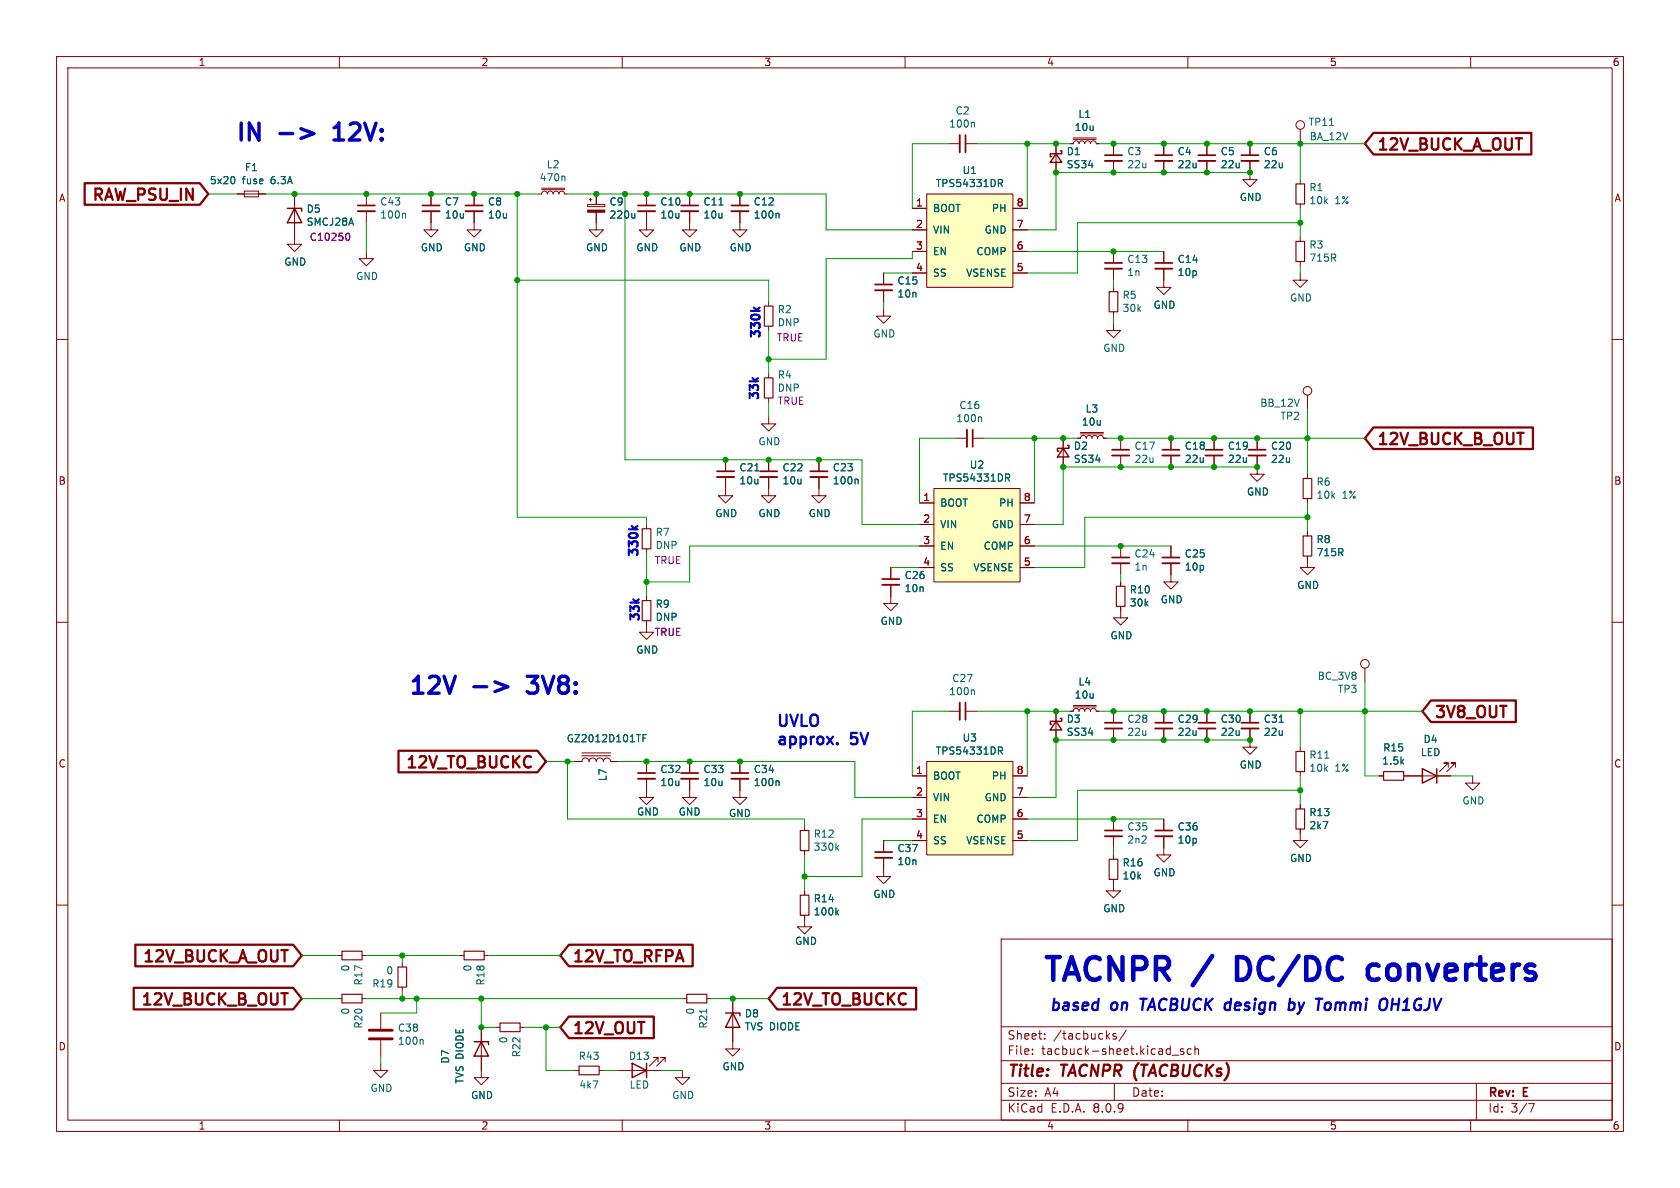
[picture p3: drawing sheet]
<svg xmlns="http://www.w3.org/2000/svg" width="297mm" height="210mm" viewBox="0 0 297 210" stroke-linecap="round" stroke-linejoin="round" font-family="sans-serif">
<g fill="none" stroke="#840000" stroke-width=".18">
<path d="M10 10h277v190h-277zM12 12h273v186h-273zM60 10v2M110 10v2M160 10v2M210 10v2M260 10v2M10 60h2M285 60h2M10 110h2M285 110h2M167.6 125.7h2.1"/>
<path d="M170.7 125.7h2M156.2 153.7v1.2h1.3l-1.3 1.3-1.3-1.3h1.3M10 160h2M177 166h108v32h-108zM285 160h2M60 198v2M110 198v2M160 198v2M177 194.5h108M177 191.5h108M177 187.5h108M177 181.5h108"/>
<path d="M182.5 186.3v.1M182.5 185.5v.1M184.7 183.6v.1M184.7 182.8v.1M197 191.5v3M197.3 182.8l-.3-.1-.3 .2 .1 .2 .5 .2v.3h-.6M199.1 182.1l-1.3 2M207.2 186.5h1.2M209.2 185.5l-.3-.1-.2 .2v.2l.5 .2v.3h-.5M210 198v2M210.6 185.5l-.4-.1-.3 .3v.4l.1 .2h.6M211.2 185.5l.3-.1 .3 .1 .1 .9"/>
<path d="M211.2 184.9v1.5M260 198v2M261 191.5v6.5M270.2 195.1h1l-.6 1.5"/>
</g>
<path d="M169.7 124.2v3.1" fill="none" stroke="#840000" stroke-width=".33"/>
<path d="M170.7 124.2v3.1" fill="none" stroke="#840000" stroke-width=".3"/>
<path d="M172.1 122l.2 .1v.7" fill="none" stroke="#006464" stroke-width=".18"/>
<path d="M163.8 134.6h15.3v16.5h-15.3z" fill="#ffffc2"/>
<path d="M161.3 137.2h2.5M163.8 134.6h15.3v16.5h-15.3zM179.1 137.2h2.5M161.3 141h2.5M161.3 144.8h2.5M161.3 148.6h2.5M179.1 141h2.5M179.1 144.8h2.5M179.1 148.6h2.5" fill="none" stroke="#840000" stroke-width=".18"/>
<path d="M176.5 132h.5l.2 .3-.1 .4h-.6M176.8 132.7l.4 .6" fill="none" stroke="#006464" stroke-width=".18"/>
<path d="M165.1 86.4h15.2v16.5h-15.2z" fill="#ffffc2"/>
<g fill="none" stroke="#840000" stroke-width=".18">
<path d="M167.6 25.4h2.1M170.7 25.4h2M196.8 25.4v2M196.8 28.4v2.1M205.7 25.4v2M205.7 28.4v2.1M213.4 25.4v2M213.4 28.4v2.1M221 28.4v3.4h1.2l-1.2 1.2-1.3-1.2h1.3M221 25.4v2M229.9 22.9v2.5M229.9 31.8v.7"/>
<path d="M229.9 36.1v.7M135.9 53.3v.8M135.9 57.7v.7M156.2 54.6v1.3h1.3l-1.3 1.3-1.3-1.3h1.3M156.2 48.3v2M156.2 51.3v2M196.8 57.2v1.2h1.3l-1.3 1.3-1.2-1.3h1.2M196.8 44.5v2M196.8 47.5v2M196.8 50.8v.8M196.8 55.1v.8M205.7 47.5v3.3h1.3l-1.3 1.3-1.2-1.3h1.2"/>
<path d="M205.7 44.5v2M229.9 48.3v1.2h1.2l-1.2 1.3-1.3-1.3h1.3M229.9 41.9v.8M229.9 46.2v.8M135.9 73.7v1.2h1.3l-1.3 1.3-1.3-1.3h1.3M168.9 77.5h2M172 77.5h2M188 77.5v5.1M190.5 77.5h.5l.2-.4 .3-.1 .4 .1 .1 .4 .2-.4 .3-.1 .4 .1 .1 .4 .2-.4 .3-.1 .4 .1 .2 .4 .1-.4 .4-.1 .3 .1 .2 .4h.5M191 76.7h4.1M191 76.5h4.1M198.1 77.5v2"/>
<path d="M207 77.5v2M214.6 77.5v2M222.2 77.5v2M231.1 69.9v2.5M128.3 84.3v3.3h1.2l-1.2 1.3-1.3-1.3h1.3M128.3 81.3v2M135.9 84.3v3.3h1.3l-1.3 1.3-1.3-1.3h1.3M135.9 81.3v2M144.8 84.3v3.3h1.2l-1.2 1.3-1.3-1.3h1.3M144.8 81.3v2M162.6 88.9h2.5M162.6 92.7h2.5"/>
<path d="M162.6 96.5h2.5M165.1 86.4h15.2v16.5h-15.2zM180.3 88.9h2.6M180.3 92.7h2.6M180.3 96.5h2.6M198.1 80.5v2.1M198.1 96.5v2.1M198.1 99.6v2M207 99.6v3.3h1.3l-1.3 1.2-1.3-1.2h1.3M207 80.5v2.1M207 96.5v2.1M214.6 80.5v2.1"/>
<path d="M222.2 80.5v3.3h1.3l-1.3 1.3-1.2-1.3h1.2M231.1 98.3v2h1.3l-1.3 1.3-1.2-1.3h1.2M231.1 83.8v.8M231.1 88.1v.8M231.1 94v.7M157.5 103.4v3.3h1.2l-1.2 1.3-1.3-1.3h1.3M157.5 100.3v2.1M162.6 100.3h2.5M180.3 100.3h2.6M198.1 107.2v2h1.3l-1.3 1.3-1.3-1.3h1.3M198.1 102.9v.7M241.3 118.1v2.6"/>
<path d="M101.6 134.6h1.3a.64 .64 0 0 1 .6-.6 .64 .64 0 0 1 .6 .6 .64 .64 0 0 1 .7-.6 .64 .64 0 0 1 .6 .6 .64 .64 0 0 1 .6-.6 .64 .64 0 0 1 .7 .6 .64 .64 0 0 1 .6-.6 .64 .64 0 0 1 .6 .6h1.3M102.9 133.6h5M102.9 133.1h5M114.3 137.7v3.3h1.3l-1.3 1.2-1.3-1.2h1.3M114.3 134.6v2.1M121.9 137.7v3.3h1.3l-1.3 1.2-1.3-1.2h1.3M121.9 134.6v2.1M130.8 137.7v3.3h1.3l-1.3 1.2-1.3-1.2h1.3M130.8 134.6v2.1M186.7 125.7v5.1M189.2 125.7h.5l.2-.3 .3-.2 .4 .2 .2 .3 .1-.3 .4-.2 .3 .2 .2 .3 .1-.3 .4-.2 .3 .2 .2 .3 .1-.3 .4-.2 .4 .2 .1 .3h.5M189.7 125h4.1"/>
<path d="M189.7 124.7h4.1M196.8 125.7v2.1M196.8 128.8v2M205.7 125.7v2.1M205.7 128.8v2M213.4 125.7v2.1M213.4 128.8v2M221 128.8v3.3h1.2l-1.2 1.3-1.3-1.3h1.3M221 125.7v2.1M229.9 132.1v.7M229.9 136.4v.8M243.8 137.2h.8"/>
<path d="M248.2 137.2h8.3M256 135.6v-.7h-.7h.7l-1.5 1.5M257.3 135.6v-.7h-.8h.8l-1.5 1.5M260.3 137.2v1.2h1.3l-1.3 1.3-1.2-1.3h1.2M142.2 146.1v.7M142.2 150.4v.7M142.2 157.5v.7M156.2 148.6v2M156.2 151.6v2.1M196.8 155.4v2.1h1.3l-1.3 1.3-1.2-1.3h1.2M196.8 144.8v2M196.8 147.8v2.1"/>
<path d="M196.8 151.1v.8M205.7 147.8v3.3h1.3l-1.3 1.3-1.2-1.3h1.2M205.7 144.8v2M229.9 146.6v2h1.2l-1.2 1.3-1.3-1.3h1.3M229.9 142.2v.8M120.6 176.5h.8M125 176.5h.7M129.5 176.5v8.9h1.3l-1.3 1.3-1.2-1.3h1.2M142.2 161.8v2h1.3l-1.3 1.3-1.2-1.3h1.2M85.1 189.2v1.3h1.3l-1.3 1.3-1.3-1.3h1.3M101.6 189.2h.8M105.9 189.2h.8"/>
<path d="M109.2 189.2h7.6M116.3 187.7v-.8h-.7h.7l-1.5 1.6M117.6 187.7v-.8h-.8h.8l-1.5 1.6M120.6 189.2v1.3h1.3l-1.3 1.3-1.2-1.3h1.2"/>
<circle cx="229.9" cy="22.1" r=".76"/>
<circle cx="231.1" cy="69.1" r=".76"/>
<circle cx="241.3" cy="117.3" r=".76"/>
</g>
<g fill="none" stroke="#006464" stroke-width=".18">
<path d="M172.1 21.6l.2 .2v.7M235 22.2h.8M173.4 73.7l.1 .2v.6M133.4 83.2h.8M151.5 84.7l.2 .2v.6M177.8 83.8h.5l.2 .2-.1 .4-.6 .1M178.1 84.5l.4 .6M113.7 130.5h.4M114.3 129.9h-.6v1.2M137.6 138l.1 .2v.7M226.1 127.7h.8M234.2 134h.7"/>
<path d="M147.9 149.8l.4 .5M148.3 149.5l-.5 .4M124.9 178.4v.7M147.9 161.3l.4 .4M148.3 160.9l-.5 .5"/>
</g>
<g fill="none" stroke="#840000" stroke-width=".33">
<path d="M169.7 23.9v3M195.3 28.4h3.1M204.2 28.4h3.1M211.8 28.4h3.1M219.5 28.4h3M154.7 51.3h3M195.3 47.5h3.1M204.2 47.5h3.1M170.9 75.9v3.1M126.7 84.3h3.1M134.4 84.3h3M143.3 84.3h3"/>
<path d="M196.6 80.5h3M196.6 99.6h3M205.5 80.5h3M205.5 99.6h3M213.1 80.5h3.1M220.7 80.5h3.1M156 103.4h3M112.8 137.7h3M120.4 137.7h3M129.3 137.7h3M195.3 128.8h3.1M204.2 128.8h3.1"/>
<path d="M211.8 128.8h3.1M219.5 128.8h3M154.7 151.6h3M195.3 147.8h3.1M204.2 147.8h3.1"/>
</g>
<g fill="none" stroke="#840000" stroke-width=".3">
<path d="M170.7 23.9v3M195.3 27.4h3.1M204.2 27.4h3.1M211.8 27.4h3.1M219.5 27.4h3M154.7 50.3h3M195.3 46.5h3.1M204.2 46.5h3.1M172 75.9v3.1M196.6 79.5h3M205.5 79.5h3M213.1 79.5h3.1"/>
<path d="M220.7 79.5h3.1M126.7 83.3h3.1M134.4 83.3h3M143.3 83.3h3M196.6 98.6h3M205.5 98.6h3M156 102.4h3M112.8 136.7h3M120.4 136.7h3M129.3 136.7h3M195.3 127.8h3.1M204.2 127.8h3.1"/>
<path d="M211.8 127.8h3.1M219.5 127.8h3M154.7 150.6h3M195.3 146.8h3.1M204.2 146.8h3.1"/>
</g>
<g fill="none" stroke="#840000" stroke-width=".2">
<path d="M229.1 32.5h1.5v3.6h-1.5zM135.1 54.1h1.6v3.6h-1.6zM196.1 51.6h1.5v3.5h-1.5zM229.1 42.7h1.5v3.5h-1.5zM230.4 84.6h1.5v3.5h-1.5zM230.4 94.7h1.5v3.6h-1.5zM197.4 103.6h1.5v3.6h-1.5zM229.1 132.8h1.5v3.6h-1.5zM244.6 136.4h3.6v1.5h-3.6zM141.5 158.2h1.5v3.6h-1.5zM141.5 146.8h1.5v3.6h-1.5zM196.1 151.9h1.5v3.5h-1.5z"/>
<path d="M229.1 143h1.5v3.6h-1.5zM121.4 175.8h3.6v1.5h-3.6zM102.4 188.5h3.5v1.5h-3.5z"/>
</g>
<path d="M188 79.2l1 1.6h-2.1zM188.7 78.7h.3v.5h-2.1v.6h.3M186.7 127.5l1 1.5h-2zM187.5 127h.2v.5h-2v.5h.2M251.5 135.9l2.5 1.3-2.5 1.2zM254 135.9v2.5M128.3 179.1h2.5v.5M129.5 179.1l1.3 2.5h-2.5zM111.8 188l2.5 1.2-2.5 1.3zM114.3 188v2.5" fill="none" stroke="#840000" stroke-width=".25"/>
<path d="M163.8 34.3h15.3v16.5h-15.3z" fill="#ffffc2"/>
<g fill="none" stroke="#840000" stroke-width=".18">
<path d="M41.9 34.3h5.1M43.2 33.8h2.5v1h-2.5zM52.1 34.3v8.9h1.2l-1.2 1.3-1.3-1.3h1.3M64.8 34.3v2M64.8 37.3v2.1M76.2 37.3v3.3h1.3l-1.3 1.3-1.3-1.3h1.3M76.2 34.3v2M83.8 37.3v3.3h1.3l-1.3 1.3-1.3-1.3h1.3M83.8 34.3v2M95.2 34.3h.6l.1-.4 .4-.1 .3 .1 .2 .4 .1-.4 .4-.1 .3 .1 .2 .4 .1-.4 .4-.1 .4 .1 .1 .4 .2-.4 .3-.1 .4 .1 .1 .4h.5M95.8 33.5h4M95.8 33.3h4"/>
<path d="M103.9 36.1h3v.4h-3zM104.1 35.3h.5M104.4 35.1v.5M105.4 37.5v3.1h1.3l-1.3 1.3-1.3-1.3h1.3M105.4 34.3v1.8M114.3 37.3v3.3h1.3l-1.3 1.3-1.3-1.3h1.3M114.3 34.3v2M121.9 37.3v3.3h1.3l-1.3 1.3-1.3-1.3h1.3M121.9 34.3v2M130.8 37.3v3.3h1.3l-1.3 1.3-1.3-1.3h1.3M130.8 34.3v2M161.3 36.8h2.5"/>
<path d="M163.8 34.3h15.3v16.5h-15.3zM179.1 36.8h2.5M186.7 25.4v5.1M189.2 25.4h.5l.2-.4 .3-.1 .4 .1 .2 .4 .1-.4 .4-.1 .3 .1 .2 .4 .1-.4 .4-.1 .3 .1 .2 .4 .1-.4 .4-.1 .4 .1 .1 .4h.5M189.7 24.6h4.1M189.7 24.4h4.1M205.7 25.4v2M205.7 28.4v2.1M213.4 25.4v2M213.4 28.4v2.1M221 25.4v2M221 28.4v2.1"/>
<path d="M64.8 44.5v1.2h1.2l-1.2 1.3-1.3-1.3h1.3M156.2 48.3v2M156.2 51.3v2M161.3 40.6h2.5M161.3 44.5h2.5M161.3 48.3h2.5M179.1 40.6h2.5M179.1 44.5h2.5M179.1 48.3h2.5M205.7 44.5v2M205.7 47.5v2M135.9 66v.8"/>
<path d="M135.9 70.4v.7M188 77.5v1.7M190.5 77.5h.5M195.1 77.5h.5M207 77.5v2M214.6 77.5v2M222.2 77.5v2M114.3 92.7v.8M114.3 97v.8M128.3 81.3v2M128.3 84.3v2.1M135.9 81.3v2"/>
<path d="M135.9 84.3v2.1M144.8 81.3v2M144.8 84.3v2.1M162.6 88.9h2.5M162.6 92.7h2.5M162.6 96.5h2.5M180.3 88.9h2.6M180.3 92.7h2.6M180.3 96.5h2.6M188 80.8v1.8M207 80.5v2.1M207 96.5v2.1"/>
<path d="M207 99.6v2M214.6 80.5v2.1M222.2 80.5v2.1M231.1 94v.7M231.1 98.3v.8M114.3 110.5v1.3h1.3l-1.3 1.2-1.3-1.2h1.3M114.3 105.4v.8M157.5 100.3v2.1M157.5 103.4v2M162.6 100.3h2.5M180.3 100.3h2.6M198.1 102.9v.7"/>
<path d="M198.1 107.2v.8M101.6 134.6h1.3M107.9 134.6h1.3M114.3 134.6v2.1M114.3 137.7v2M121.9 134.6v2.1M121.9 137.7v2M130.8 134.6v2.1M130.8 137.7v2M161.3 137.2h2.5M179.1 137.2h2.5M186.7 125.7v1.8"/>
<path d="M186.7 129v1.8M189.2 125.7h.5M193.8 125.7h.5M205.7 125.7v2.1M205.7 128.8v2M213.4 125.7v2.1M213.4 128.8v2M221 125.7v2.1M221 128.8v2M243.8 137.2h.8M248.2 137.2h3.3M254 137.2h2.5"/>
<path d="M142.2 157.5v.7M156.2 148.6v2M156.2 151.6v2.1M161.3 141h2.5M161.3 144.8h2.5M161.3 148.6h2.5M179.1 141h2.5M179.1 144.8h2.5M179.1 148.6h2.5M196.8 151.1v.8M196.8 155.4v.8M205.7 144.8v2"/>
<path d="M205.7 147.8v2.1M229.9 142.2v.8M229.9 146.6v.7M59.7 176.5h.8M59.7 168.9h.8M64 176.5h.8M64 168.9h.8M67.3 179.1v2.8M71.1 170.2v.7M71.1 174.5v.8M81.3 168.9h.7M85.6 168.9h.8"/>
<path d="M129.5 176.5v2.6M142.2 161.8v.8M67.3 188v1.2h1.3l-1.3 1.3-1.3-1.3h1.3M67.3 183.9v2.8M85.1 181.6v7.6M87.6 181.6h.8M91.9 181.6h.8M129.5 181.6v2.6"/>
</g>
<g fill="none" stroke="#006464" stroke-width=".18">
<path d="M41.3 31.3l.2 .4-.2 .7M71.5 37.7l.2 .2v.7M99.7 31.1l.2 .2v.7M112.2 37.7v.9M112.2 38.4l-.1 .2M127.1 36.2h.7M137.6 37.7l.1 .2v.7M176.5 31.7h.5l.2 .3-.1 .3-.6 .1M176.8 32.4l.4 .6M133.4 83.2h.8M151.5 84.7l.2 .2v.6M177.8 83.8h.5l.2 .2-.1 .4-.6 .1"/>
<path d="M178.1 84.5l.4 .6M113.7 130.5h.4M114.3 129.9h-.6v1.2M137.6 138l.1 .2v.7M176.5 132h.5l.2 .3-.1 .4h-.6M176.8 132.7l.4 .6M226.1 127.7h.8M147.9 161.3l.4 .4M148.3 160.9l-.5 .5M74.6 183.8l.2 .1v.7"/>
</g>
<path d="M50.8 36.8h2.5v.5M52.1 36.8l1.2 2.6h-2.5zM186.7 27.2l1 1.5h-2zM187.5 26.7h.2v.5h-2v.5h.2M83.8 184.2h2.6v.5M85.1 184.2l1.3 2.5h-2.6z" fill="none" stroke="#840000" stroke-width=".25"/>
<path d="M63.2 37.3h3.1M74.7 37.3h3M82.3 37.3h3M112.8 37.3h3M120.4 37.3h3M129.3 37.3h3" fill="none" stroke="#840000" stroke-width=".33"/>
<path d="M63.2 36.3h3.1M74.7 36.3h3M82.3 36.3h3M112.8 36.3h3M120.4 36.3h3M129.3 36.3h3" fill="none" stroke="#840000" stroke-width=".3"/>
<path d="M135.1 66.8h1.6v3.6h-1.6zM113.5 93.5h1.6v3.5h-1.6zM113.5 106.2h1.6v3.5h-1.6zM60.5 175.8h3.5v1.5h-3.5zM60.5 168.1h3.5v1.6h-3.5zM70.4 170.9h1.5v3.6h-1.5zM82 168.1h3.6v1.6h-3.6zM88.4 180.8h3.5v1.6h-3.5z" fill="none" stroke="#840000" stroke-width=".2"/>
<path d="M103.9 37.1h3v.4h-3z" fill="#840000" stroke="#840000" stroke-width=".18"/>
<path d="M61.3 41.3l.1-.1a.68 .68 0 0 1 .5 .7 .68 .68 0 0 1-.5 .6l-.1-.1" fill="none" stroke="#840084" stroke-width=".18"/>
<path d="M65.3 183.6h4M65.3 182.1h4" fill="none" stroke="#840000" stroke-width=".51"/>
<path d="M15 32.4h20.3l1.5 1.9-1.5 1.9h-20.3zM242.8 23.5h27.9v3.8h-27.9l-1.5-1.9zM242.8 75.6h28.2v3.8h-28.2l-1.5-1.9zM70.4 132.7h24.6l1.5 1.9-1.5 1.9h-24.6zM253 123.8h15v3.8h-15l-1.5-1.9zM23.6 174.6h28.2l1.5 1.9-1.5 1.9h-28.2zM23.9 167h27.9l1.5 1.9-1.5 1.9h-27.9zM100.6 167h21.9v3.8h-21.9l-1.5-1.9zM100.6 179.7h15v3.8h-15l-1.5-1.9zM137.4 174.6h24.6v3.8h-24.6l-1.5-1.9z" fill="none" stroke="#840000" stroke-width=".4"/>
<path d="M133.3 54.4l.6 .6M134.3 54.4l-.6 .4M111.7 93l.6 .6M112.7 93l-.6 .4" fill="none" stroke="#0000c2" stroke-width=".38"/>
<path d="M219.7 169.2h-1v4h1M243.7 170.7l-.4-.2h-.7l-.6 .4-.2 .4v1.1l.4 .6 .4 .2h.7l.4-.2" fill="none" stroke="#0000c2" stroke-width=".8"/>
<path d="M148 131.4l.1 .1-.1 .1M201.6 176.5h1.1M202.2 176.5l-.3 2.1M228.2 177.2h.4l.2 .2v.8a.67 .67 0 0 1-.8 .4M229.6 179.1l-.2 .1M234.7 177.2l.4 .1 .2 .3-.1 .6-.4 .4M246.1 177.5h1.1M247.4 176.5l-.3 2.1" fill="none" stroke="#0000c2" stroke-width=".4"/>
<path d="M49.5 23.6h2.3M53.2 22.8l2.3 .8-2.3 .9M83.8 121.4h2.3M87.5 120.5l2.3 .9-2.3 .9" fill="none" stroke="#0000c2" stroke-width=".6"/>
<g fill="none" stroke="#009600" stroke-width=".18">
<path d="M36.8 34.3h5.1M47 34.3h48.2M64.8 39.4v5.1M91.4 34.3v57.1h22.9v1.3M100.3 34.3h45.7v6.3h15.3M110.5 34.3v47h41.9v11.4h10.2M167.6 25.4h-6.3v11.4M172.7 25.4h16.5M181.6 25.4v11.4M194.3 25.4h47M221 30.5h-34.3v10.1h-5.1M229.9 25.4v6.4"/>
<path d="M229.9 36.8v5.1M229.9 39.4h-39.4v8.9h-8.9M91.4 49.5h44.5v3.8M135.9 58.4v7.6M156.2 53.3v1.3M156.2 48.3h5.1M161.3 44.5v1.2h-15.3v17.8h-10.1M181.6 44.5h24.1M196.8 49.5v1.3M196.8 55.9v1.3M229.9 47v1.3M135.9 71.1v2.6"/>
<path d="M168.9 77.5h-6.3v11.4M174 77.5h16.5M182.9 77.5v11.4M195.6 77.5h45.7M231.1 72.4v11.4M114.3 97.8v7.6M162.6 96.5h-40.7v6.4h-7.6M182.9 96.5h24.1M222.2 82.6h-34.2v10.1h-5.1M231.1 91.4h-39.3v8.9h-8.9M231.1 88.9v5.1M157.5 100.3h5.1"/>
<path d="M198.1 101.6v1.3M96.5 134.6h5.1M100.3 134.6v10.2h41.9v1.3M109.2 134.6h41.9v6.4h10.2M167.6 125.7h-6.3v11.5M172.7 125.7h16.5M181.6 125.7v11.5M194.3 125.7h57.2M221 130.8h-34.3v10.2h-5.1M229.9 139.7h-39.4v8.9h-8.9M229.9 125.7v6.4M229.9 137.2v5"/>
<path d="M241.3 120.7v16.5h2.5M256.5 137.2h3.8M142.2 151.1v6.4M156.2 148.6h5.1M161.3 144.8h-8.9v10.1h-10.2M181.6 144.8h24.1M196.8 149.9v1.2M53.3 168.9h6.4M53.3 176.5h6.4M64.8 168.9h16.5M64.8 176.5h55.8M71.1 168.9v1.3"/>
<path d="M71.1 175.3v1.2M73.7 176.5v2.6h-6.4M85.1 176.5v5.1h2.5M86.4 168.9h12.7M125.7 176.5h10.2M67.3 186.7v1.3M92.7 181.6h6.4M96.5 181.6v7.6h5.1M106.7 189.2h2.5M116.8 189.2h3.8"/>
</g>
<g fill="#009600" stroke="#009600" stroke-width=".18">
<circle cx="110.5" cy="34.3" r=".46"/>
<circle cx="52.1" cy="34.3" r=".46"/>
<circle cx="91.4" cy="49.5" r=".46"/>
<circle cx="76.2" cy="34.3" r=".46"/>
<circle cx="64.8" cy="34.3" r=".46"/>
<circle cx="83.8" cy="34.3" r=".46"/>
<circle cx="91.4" cy="34.3" r=".46"/>
<circle cx="105.4" cy="34.3" r=".46"/>
<circle cx="205.7" cy="125.7" r=".46"/>
<circle cx="196.8" cy="130.8" r=".46"/>
<circle cx="205.7" cy="130.8" r=".46"/>
<circle cx="196.8" cy="144.8" r=".46"/>
<circle cx="121.9" cy="134.6" r=".46"/>
<circle cx="130.8" cy="134.6" r=".46"/>
<circle cx="114.3" cy="34.3" r=".46"/>
<circle cx="121.9" cy="34.3" r=".46"/>
<circle cx="135.9" cy="63.5" r=".46"/>
<circle cx="144.8" cy="81.3" r=".46"/>
<circle cx="114.3" cy="102.9" r=".46"/>
<circle cx="71.1" cy="168.9" r=".46"/>
<circle cx="71.1" cy="176.5" r=".46"/>
<circle cx="100.3" cy="134.6" r=".46"/>
<circle cx="73.7" cy="176.5" r=".46"/>
<circle cx="114.3" cy="134.6" r=".46"/>
<circle cx="129.5" cy="176.5" r=".46"/>
<circle cx="96.5" cy="181.6" r=".46"/>
<circle cx="142.2" cy="154.9" r=".46"/>
<circle cx="85.1" cy="176.5" r=".46"/>
<circle cx="85.1" cy="181.6" r=".46"/>
<circle cx="186.7" cy="30.5" r=".46"/>
<circle cx="196.8" cy="30.5" r=".46"/>
<circle cx="196.8" cy="25.4" r=".46"/>
<circle cx="205.7" cy="30.5" r=".46"/>
<circle cx="205.7" cy="25.4" r=".46"/>
<circle cx="229.9" cy="39.4" r=".46"/>
<circle cx="198.1" cy="82.6" r=".46"/>
<circle cx="198.1" cy="77.5" r=".46"/>
<circle cx="188" cy="77.5" r=".46"/>
<circle cx="181.6" cy="125.7" r=".46"/>
<circle cx="186.7" cy="130.8" r=".46"/>
<circle cx="186.7" cy="125.7" r=".46"/>
<circle cx="196.8" cy="125.7" r=".46"/>
<circle cx="188" cy="82.6" r=".46"/>
<circle cx="198.1" cy="96.5" r=".46"/>
<circle cx="231.1" cy="77.5" r=".46"/>
<circle cx="222.2" cy="77.5" r=".46"/>
<circle cx="231.1" cy="91.4" r=".46"/>
<circle cx="214.6" cy="77.5" r=".46"/>
<circle cx="214.6" cy="82.6" r=".46"/>
<circle cx="222.2" cy="82.6" r=".46"/>
<circle cx="221" cy="25.4" r=".46"/>
<circle cx="221" cy="30.5" r=".46"/>
<circle cx="229.9" cy="25.4" r=".46"/>
<circle cx="213.4" cy="30.5" r=".46"/>
<circle cx="213.4" cy="25.4" r=".46"/>
<circle cx="207" cy="77.5" r=".46"/>
<circle cx="207" cy="82.6" r=".46"/>
<circle cx="196.8" cy="44.5" r=".46"/>
<circle cx="186.7" cy="25.4" r=".46"/>
<circle cx="181.6" cy="25.4" r=".46"/>
<circle cx="130.8" cy="34.3" r=".46"/>
<circle cx="182.9" cy="77.5" r=".46"/>
<circle cx="135.9" cy="81.3" r=".46"/>
<circle cx="128.3" cy="81.3" r=".46"/>
<circle cx="221" cy="125.7" r=".46"/>
<circle cx="229.9" cy="125.7" r=".46"/>
<circle cx="221" cy="130.8" r=".46"/>
<circle cx="229.9" cy="139.7" r=".46"/>
<circle cx="241.3" cy="125.7" r=".46"/>
<circle cx="213.4" cy="130.8" r=".46"/>
<circle cx="213.4" cy="125.7" r=".46"/>
</g>
<g font-size="5.6" fill="#0000c2">
<text x="184.1" y="173.7">TACNPR</text>
<text x="211.6" y="173.7">/</text>
<text x="220.4" y="173.7">DC/DC</text>
<text x="245.3" y="173.7">converters</text>
</g>
<g font-size="4.2" fill="#0000c2">
<text x="41.1" y="25.2">IN</text>
<text x="60.1" y="25.2">12V:</text>
<text x="71.7" y="122.9">12V</text>
<text x="94.4" y="122.9">3V8:</text>
</g>
<g font-size="2.8" fill="#840000">
<text x="243.3" y="27.1">12V_BUCK_A_OUT</text>
<text x="15.9" y="36">RAW_PSU_IN</text>
<text x="243.3" y="79.2">12V_BUCK_B_OUT</text>
<text x="253.5" y="127.5">3V8_OUT</text>
<text x="71.4" y="136.4">12V_TO_BUCKC</text>
<text x="24.8" y="170.7">12V_BUCK_A_OUT</text>
<text x="101.1" y="170.7">12V_TO_RFPA</text>
<text x="24.5" y="178.3">12V_BUCK_B_OUT</text>
<text x="137.9" y="178.3">12V_TO_BUCKC</text>
<text x="101.1" y="183.4">12V_OUT</text>
<text x="178" y="190.9">Title:</text>
<text x="187.7" y="190.9">TACNPR (TACBUCKs)</text>
</g>
<g font-size="2.8" fill="#0000c2">
<text x="137.2" y="128.6">UVLO</text>
<text x="137.2" y="131.8">approx.</text>
<text x="150.6" y="131.8">5V</text>
<text x="185.4" y="178.8">based</text>
<text x="196.5" y="178.8">on</text>
<text x="202.5" y="178.8">TACBUCK design</text>
<text x="230.3" y="178.8">by</text>
<text x="236" y="178.8">Tommi</text>
<text x="247.9" y="178.8">OH1GJV</text>
</g>
<g font-size="2.1" fill="#0000c2">
<text x="134.9" y="60.1" transform="rotate(-90 134.9 60.1)">330k</text>
<text x="134.7" y="71" transform="rotate(-90 134.7 71)">33k</text>
<text x="113.4" y="98.8" transform="rotate(-90 113.4 98.8)">330k</text>
</g>
<g font-size="2.1" fill="#840000">
<text x="113.6" y="110.2" transform="rotate(-90 113.6 110.2)">33k</text>
<text x="178" y="184">Sheet:</text>
<text x="186.2" y="184">/tacbucks/</text>
<text x="178" y="186.7">File:</text>
<text x="184.1" y="186.7">tacbuck-sheet.kicad_sch</text>
<text x="178" y="196.9">KiCad</text>
<text x="178" y="194.1">Size:</text>
<text x="184.7" y="194.1">A4</text>
<text x="185.7" y="196.9">E.D.A.</text>
<text x="193.3" y="196.9">8.0.9</text>
<text x="200" y="194.1">Date:</text>
<text x="263" y="194.3">Rev:</text>
<text x="263" y="196.9">Id:</text>
<text x="267.1" y="196.9">3/7</text>
<text x="269.4" y="194.3">E</text>
</g>
<g font-size="1.8" fill="#840000">
<text x="35" y="11.9">1</text>
<text x="85" y="11.9">2</text>
<text x="135" y="11.9">3</text>
<text x="185" y="11.9">4</text>
<text x="235" y="11.9">5</text>
<text x="285" y="11.9">6</text>
<text x="10.3" y="35.9">A</text>
<text x="285.3" y="35.9">A</text>
<text x="10.3" y="85.9">B</text>
<text x="285.3" y="85.9">B</text>
<text x="10.3" y="135.9">C</text>
<text x="285.3" y="135.9">C</text>
<text x="10.3" y="185.9">D</text>
<text x="285.3" y="185.9">D</text>
<text x="35" y="199.9">1</text>
<text x="85" y="199.9">2</text>
<text x="135" y="199.9">3</text>
<text x="185" y="199.9">4</text>
<text x="235" y="199.9">5</text>
<text x="285" y="199.9">6</text>
</g>
<g font-size="1.8" fill="#006464">
<text x="167.7" y="22.8">100n</text>
<text x="168.8" y="20.4">C2</text>
<text x="189.9" y="23.4">10u</text>
<text x="190.5" y="21.1">L1</text>
<text x="231.3" y="22.5">TP11</text>
<text x="96.6" y="29.9">L2</text>
<text x="188.5" y="27.6">D1</text>
<text x="188.5" y="29.9">SS34</text>
<text x="199.2" y="27.6">C3</text>
<text x="199.2" y="29.9">22u</text>
<text x="208.1" y="27.6">C4</text>
<text x="208.1" y="29.9">22u</text>
<text x="215.7" y="27.6">C5</text>
<text x="215.7" y="29.9">22u</text>
<text x="223.3" y="27.6">C6</text>
<text x="223.3" y="29.9">22u</text>
<text x="231.4" y="25">BA_12V</text>
<text x="37" y="32.8">5x20</text>
<text x="42.8" y="32.8">fuse</text>
<text x="43.2" y="30.5">F1</text>
<text x="48" y="32.8">6.3A</text>
<text x="95.3" y="32.3">470n</text>
<text x="165.3" y="33.3">TPS54331DR</text>
<text x="170.1" y="31">U1</text>
<text x="219.1" y="35.7">GND</text>
<text x="231.4" y="34">R1</text>
<text x="54.1" y="37.8">D5</text>
<text x="54.1" y="40.1">SMCJ28A</text>
<text x="67.1" y="38.8">100n</text>
<text x="67.1" y="36.5">C43</text>
<text x="78.5" y="36.5">C7</text>
<text x="78.5" y="38.8">10u</text>
<text x="86.2" y="36.5">C8</text>
<text x="86.2" y="38.8">10u</text>
<text x="107.7" y="36.5">C9</text>
<text x="107.7" y="38.8">220u</text>
<text x="116.6" y="36.5">C10</text>
<text x="116.6" y="38.8">10u</text>
<text x="124.3" y="36.5">C11</text>
<text x="124.3" y="38.8">10u</text>
<text x="133.2" y="38.8">100n</text>
<text x="133.2" y="36.5">C12</text>
<text x="164.8" y="37.7">BOOT</text>
<text x="164.8" y="41.5">VIN</text>
<text x="174" y="41.5">GND</text>
<text x="175.3" y="37.7">PH</text>
<text x="231.4" y="36.3">10k</text>
<text x="236" y="36.3">1%</text>
<text x="50.2" y="47.2">GND</text>
<text x="74.3" y="44.6">GND</text>
<text x="81.9" y="44.6">GND</text>
<text x="103.5" y="44.6">GND</text>
<text x="112.4" y="44.6">GND</text>
<text x="120" y="44.6">GND</text>
<text x="128.9" y="44.6">GND</text>
<text x="164.8" y="45.3">EN</text>
<text x="172.5" y="45.3">COMP</text>
<text x="199.2" y="46.7">C13</text>
<text x="208.1" y="46.7">C14</text>
<text x="231.4" y="44.1">R3</text>
<text x="231.4" y="46.5">715R</text>
<text x="62.9" y="49.7">GND</text>
<text x="158.6" y="50.5">C15</text>
<text x="158.6" y="52.8">10n</text>
<text x="164.8" y="49.1">SS</text>
<text x="170.7" y="49.1">VSENSE</text>
<text x="198.4" y="53">R5</text>
<text x="199.2" y="49">1n</text>
<text x="208.1" y="49">10p</text>
<text x="228" y="53.5">GND</text>
<text x="137.4" y="55.6">R2</text>
<text x="137.4" y="57.9">DNP</text>
<text x="154.3" y="59.9">GND</text>
<text x="198.4" y="55.3">30k</text>
<text x="203.8" y="54.8">GND</text>
<text x="194.9" y="62.4">GND</text>
<text x="137.4" y="67.1">R4</text>
<text x="137.4" y="69.4">DNP</text>
<text x="169" y="74.8">100n</text>
<text x="169.5" y="72.5">C16</text>
<text x="191.2" y="75.4">10u</text>
<text x="191.8" y="73.1">L3</text>
<text x="222.7" y="72.1">BB_12V</text>
<text x="226.3" y="74.4">TP2</text>
<text x="130.6" y="83.5">C21</text>
<text x="134" y="78.9">GND</text>
<text x="138.2" y="83.5">C22</text>
<text x="147.1" y="83.5">C23</text>
<text x="171.3" y="83">U2</text>
<text x="189.7" y="79.7">D2</text>
<text x="189.7" y="82">SS34</text>
<text x="200.5" y="79.7">C17</text>
<text x="200.5" y="82">22u</text>
<text x="209.4" y="79.7">C18</text>
<text x="209.4" y="82">22u</text>
<text x="217" y="79.7">C19</text>
<text x="217" y="82">22u</text>
<text x="224.6" y="79.7">C20</text>
<text x="224.6" y="82">22u</text>
<text x="130.6" y="85.8">10u</text>
<text x="138.2" y="85.8">10u</text>
<text x="147.1" y="85.8">100n</text>
<text x="166.1" y="89.8">BOOT</text>
<text x="166.6" y="85.3">TPS54331DR</text>
<text x="176.5" y="89.8">PH</text>
<text x="220.3" y="87.8">GND</text>
<text x="232.6" y="86.1">R6</text>
<text x="232.6" y="88.4">10k</text>
<text x="237.3" y="88.4">1%</text>
<text x="115.8" y="94.9">R7</text>
<text x="126.4" y="91.6">GND</text>
<text x="134" y="91.6">GND</text>
<text x="142.9" y="91.6">GND</text>
<text x="166.1" y="93.6">VIN</text>
<text x="175.3" y="93.6">GND</text>
<text x="115.8" y="97.3">DNP</text>
<text x="166.1" y="97.4">EN</text>
<text x="166.1" y="101.2">SS</text>
<text x="172" y="101.2">VSENSE</text>
<text x="173.8" y="97.4">COMP</text>
<text x="200.5" y="101.1">1n</text>
<text x="200.5" y="98.8">C24</text>
<text x="209.4" y="98.8">C25</text>
<text x="209.4" y="101.1">10p</text>
<text x="232.6" y="96.2">R8</text>
<text x="232.6" y="98.5">715R</text>
<text x="115.8" y="107.6">R9</text>
<text x="159.8" y="102.6">C26</text>
<text x="159.8" y="104.9">10n</text>
<text x="199.6" y="107.4">30k</text>
<text x="199.6" y="105.1">R10</text>
<text x="205.1" y="106.9">GND</text>
<text x="229.2" y="104.3">GND</text>
<text x="115.8" y="110">DNP</text>
<text x="155.6" y="110.7">GND</text>
<text x="196.2" y="113.2">GND</text>
<text x="112.4" y="115.7">GND</text>
<text x="167.7" y="123.1">100n</text>
<text x="168.2" y="120.8">C27</text>
<text x="189.9" y="123.7">10u</text>
<text x="190.5" y="121.4">L4</text>
<text x="232.9" y="120.4">BC_3V8</text>
<text x="236.4" y="122.7">TP3</text>
<text x="100.1" y="131.4">GZ2012D101TF</text>
<text x="170.1" y="131.3">U3</text>
<text x="188.5" y="128">D3</text>
<text x="188.5" y="130.3">SS34</text>
<text x="199.2" y="128">C28</text>
<text x="199.2" y="130.3">22u</text>
<text x="208.1" y="128">C29</text>
<text x="208.1" y="130.3">22u</text>
<text x="215.7" y="128">C30</text>
<text x="215.7" y="130.3">22u</text>
<text x="223.3" y="128">C31</text>
<text x="223.3" y="130.3">22u</text>
<text x="251.6" y="131.5">D4</text>
<text x="116.6" y="136.9">C32</text>
<text x="124.3" y="136.9">C33</text>
<text x="133.2" y="136.9">C34</text>
<text x="165.3" y="133.6">TPS54331DR</text>
<text x="219.1" y="136.1">GND</text>
<text x="231.4" y="134.3">R11</text>
<text x="231.4" y="136.6">10k</text>
<text x="236" y="136.6">1%</text>
<text x="244.3" y="135.4">1.5k</text>
<text x="244.4" y="133">R15</text>
<text x="251.1" y="133.9">LED</text>
<text x="107.4" y="138.2" transform="rotate(-90 107.4 138.2)">L7</text>
<text x="116.6" y="139.2">10u</text>
<text x="124.3" y="139.2">10u</text>
<text x="133.2" y="139.2">100n</text>
<text x="164.8" y="138">BOOT</text>
<text x="164.8" y="141.8">VIN</text>
<text x="174" y="141.8">GND</text>
<text x="175.3" y="138">PH</text>
<text x="258.4" y="142.4">GND</text>
<text x="112.5" y="144.4">GND</text>
<text x="119.9" y="144.4">GND</text>
<text x="128.8" y="144.6">GND</text>
<text x="143.7" y="148.3">R12</text>
<text x="164.8" y="145.6">EN</text>
<text x="164.8" y="149.5">SS</text>
<text x="170.7" y="149.5">VSENSE</text>
<text x="172.5" y="145.6">COMP</text>
<text x="199.2" y="147">C35</text>
<text x="199.2" y="149.3">2n2</text>
<text x="208.1" y="147">C36</text>
<text x="208.1" y="149.3">10p</text>
<text x="231.4" y="146.8">2k7</text>
<text x="231.4" y="144.5">R13</text>
<text x="143.7" y="150.6">330k</text>
<text x="158.6" y="150.8">C37</text>
<text x="158.6" y="153.1">10n</text>
<text x="198.4" y="155.7">10k</text>
<text x="198.4" y="153.4">R16</text>
<text x="203.8" y="155.1">GND</text>
<text x="228" y="152.6">GND</text>
<text x="143.7" y="159.7">R14</text>
<text x="154.3" y="158.9">GND</text>
<text x="194.9" y="161.5">GND</text>
<text x="140.5" y="167.2">GND</text>
<text x="143.7" y="162">100k</text>
<text x="62" y="171.8" transform="rotate(-90 62 171.8)">0</text>
<text x="68.2" y="172.4">0</text>
<text x="83.5" y="171.8" transform="rotate(-90 83.5 171.8)">0</text>
<text x="62" y="179.5" transform="rotate(-90 62 179.5)">0</text>
<text x="64.3" y="174.3" transform="rotate(-90 64.3 174.3)">R17</text>
<text x="65.7" y="174.8">R19</text>
<text x="85.9" y="174.3" transform="rotate(-90 85.9 174.3)">R18</text>
<text x="122.9" y="179.5" transform="rotate(-90 122.9 179.5)">0</text>
<text x="64.3" y="181.9" transform="rotate(-90 64.3 181.9)">R20</text>
<text x="70.2" y="184.9">100n</text>
<text x="70.2" y="182.6">C38</text>
<text x="89.9" y="184.5" transform="rotate(-90 89.9 184.5)">0</text>
<text x="125.2" y="181.9" transform="rotate(-90 125.2 181.9)">R21</text>
<text x="131.6" y="180">D8</text>
<text x="131.6" y="182.3">TVS DIODE</text>
<text x="79.6" y="188.1" transform="rotate(-90 79.6 188.1)">D7</text>
<text x="82.1" y="191.7" transform="rotate(-90 82.1 191.7)">TVS DIODE</text>
<text x="92.2" y="187" transform="rotate(-90 92.2 187)">R22</text>
<text x="102.2" y="187.6">R43</text>
<text x="111.1" y="187.6">D13</text>
<text x="127.6" y="189.4">GND</text>
<text x="65.4" y="193.2">GND</text>
<text x="83.2" y="194.5">GND</text>
<text x="102.3" y="192.6">4k7</text>
<text x="111.2" y="192.6">LED</text>
<text x="118.7" y="194.5">GND</text>
</g>
<g font-size="1.8" fill="#a90000">
<text x="161.9" y="36.6">1</text>
<text x="161.9" y="40.4">2</text>
<text x="179.6" y="40.4">7</text>
<text x="179.6" y="36.6">8</text>
<text x="161.9" y="44.2">3</text>
<text x="179.6" y="44.2">6</text>
<text x="161.9" y="48">4</text>
<text x="179.6" y="48">5</text>
<text x="163.1" y="88.6">1</text>
<text x="180.9" y="88.6">8</text>
<text x="163.1" y="92.5">2</text>
<text x="180.9" y="92.5">7</text>
<text x="163.1" y="96.3">3</text>
<text x="163.1" y="100.1">4</text>
<text x="180.9" y="100.1">5</text>
<text x="180.9" y="96.3">6</text>
<text x="161.9" y="136.9">1</text>
<text x="179.6" y="136.9">8</text>
<text x="161.9" y="140.7">2</text>
<text x="179.6" y="140.7">7</text>
<text x="161.9" y="144.5">3</text>
<text x="161.9" y="148.3">4</text>
<text x="179.6" y="148.3">5</text>
<text x="179.6" y="144.5">6</text>
</g>
<g font-size="1.8" fill="#840084">
<text x="54.7" y="42.8">C10250</text>
<text x="137.2" y="60.6">TRUE</text>
<text x="137.4" y="71.8">TRUE</text>
<text x="115.6" y="99.9">TRUE</text>
<text x="115.6" y="112.6">TRUE</text>
</g>
</svg>
